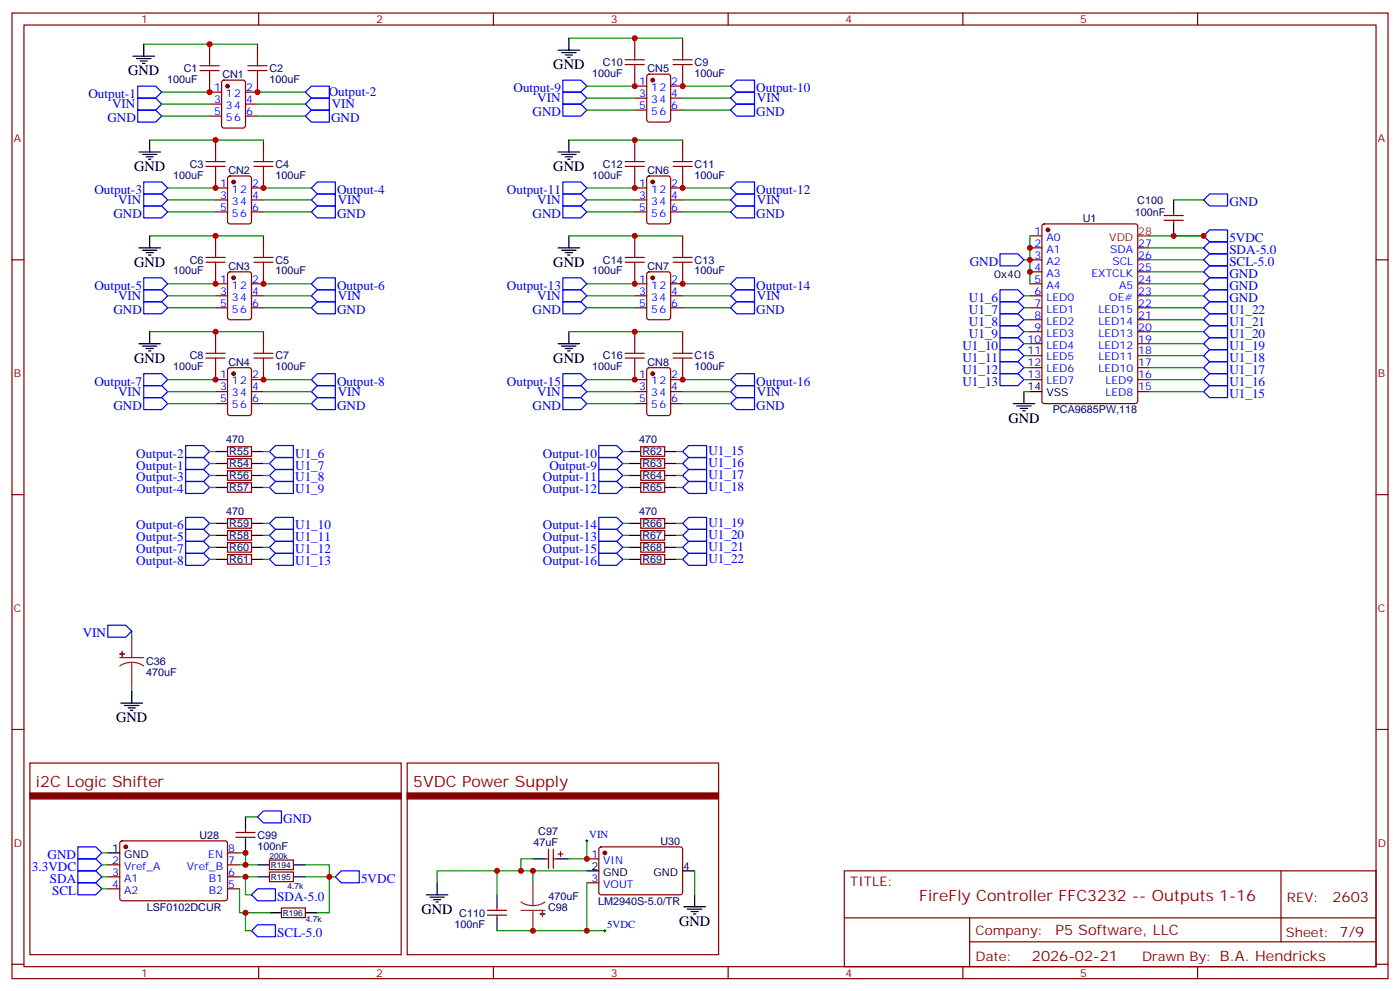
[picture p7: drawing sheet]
<svg xmlns="http://www.w3.org/2000/svg" width="412mm" height="292mm" viewBox="0 0 412 292" stroke-linecap="round" stroke-linejoin="round" font-family="sans-serif">
<g fill="none" stroke="#870000" stroke-width=".35">
<path d="M3.5 3.8h405.4v284.4h-405.4zM7.1 7.4h398.2v277.3h-398.2zM61.7 13v3.5M75.8 13v3.5M76.2 3.8v3.6M145.3 3.8v3.6M187 11.3v3.5M201.1 11.3v3.5M214.5 3.8v3.6M283.6 3.8v3.6M352.8 3.8v3.6M61.7 23.6v3.5h3.6"/>
<path d="M61.7 34.2h3.6M61.7 30.7h3.6M65.5 23.8l.5-.2h5.6l.7 .4v13l-.4 .7h-5.9l-.7-.5v-12.9zM72.3 34.2h3.5M72.3 30.7h3.5M75.8 23.6v3.5h-3.5M187 21.8v3.6h3.5M187 32.4h3.5M187 28.9h3.5M190.7 22l.5-.2h5.6l.7 .5 .1 12.9-.5 .7h-5.9l-.6-.4-.1-13zM197.6 32.4h3.5M197.6 28.9h3.5"/>
<path d="M201.1 21.8v3.6h-3.5M63.5 51.8v3.6h3.5M63.5 58.9h3.5M63.5 41.2v3.6M67.3 52l.4-.2h5.7l.6 .5 .1 12.9-.5 .7h-5.9l-.6-.4-.1-13zM74.1 58.9h3.5M77.6 51.8v3.6h-3.5M77.6 41.2v3.6M187 51.8v3.6h3.5M187 58.9h3.5M187 41.2v3.6M190.7 52l.5-.2h5.6l.7 .5 .1 12.9-.5 .7h-5.9l-.6-.4-.1-13z"/>
<path d="M197.6 58.9h3.5M201.1 51.8v3.6h-3.5M201.1 41.2v3.6M3.5 76.5h3.6M63.5 62.4h3.5M63.5 69.5v3.5M74.1 62.4h3.5M77.6 69.5v3.5M187 62.4h3.5M187 69.5v3.5M197.6 62.4h3.5M201.1 69.5v3.5"/>
<path d="M303.4 76.5h3.5M303.4 69.5h3.5M303.4 73h3.5M307.2 66.1l.4-.2h26.8l.7 .5v51.7l-.4 .7-27.1 .1-.6-.5-.1-51.8zM335.1 76.5h3.6M335.1 73h3.6M342.9 63.5h5.6M342.9 64.9h5.6M345.7 62.4v1.1M345.7 64.9v1M405.3 76.5h3.6M63.5 80v3.6h3.5"/>
<path d="M63.5 90.6h3.5M63.5 87.1h3.5M63.5 97.7v3.5M67.3 80.3l.4-.3h5.7l.6 .5 .1 13-.5 .6-5.9 .1-.6-.5-.1-12.9zM74.1 90.6h3.5M74.1 87.1h3.5M77.6 80v3.6h-3.5M77.6 97.7v3.5M187 80v3.6h3.5M187 90.6h3.5M187 87.1h3.5M187 97.7v3.5"/>
<path d="M190.7 80.3l.5-.3h5.6l.7 .5 .1 13-.5 .6-5.9 .1-.6-.5-.1-12.9zM197.6 90.6h3.5M197.6 87.1h3.5M201.1 80v3.6h-3.5M201.1 97.7v3.5M303.4 83.6h3.5M303.4 90.6h3.5M303.4 87.1h3.5M303.4 80h3.5M303.4 94.2h3.5M303.4 97.7h3.5M335.1 83.6h3.6"/>
<path d="M335.1 90.6h3.6M335.1 87.1h3.6M335.1 80h3.6M335.1 94.2h3.6M335.1 97.7h3.6M63.5 108.3v3.5h3.5M63.5 118.9h3.5M63.5 115.3h3.5M67.3 108.5l.4-.2h5.7l.6 .4 .1 13-.5 .6-5.9 .1-.6-.5-.1-12.9zM74.1 118.9h3.5M74.1 115.3h3.5M77.6 108.3v3.5h-3.5"/>
<path d="M187 108.3v3.5h3.5M187 118.9h3.5M187 115.3h3.5M190.7 108.5l.5-.2h5.6l.7 .4 .1 13-.5 .6-5.9 .1-.6-.5-.1-12.9zM197.6 118.9h3.5M197.6 115.3h3.5M201.1 108.3v3.5h-3.5M303.4 111.8h3.5M303.4 101.2h3.5M303.4 104.7h3.5M303.4 108.3h3.5M335.1 111.8h3.6"/>
<path d="M335.1 115.3h3.6M335.1 101.2h3.6M335.1 104.7h3.6M335.1 108.3h3.6M67 135.1h7.1v2.8h-7.1zM67 131.6h7.1v2.8h-7.1zM67 138.6h7.1v2.8h-7.1zM188.7 131.6h7.1v2.8h-7.1zM188.7 135.1h7.1v2.8h-7.1zM188.7 138.6h7.1v2.8h-7.1zM3.5 145.7h3.6M67 142.1h7.1v2.9h-7.1z"/>
<path d="M67 156.2h7.1v2.9h-7.1zM67 152.7h7.1v2.8h-7.1zM67 159.8h7.1v2.8h-7.1zM188.7 142.1h7.1v2.9h-7.1zM188.7 152.7h7.1v2.8h-7.1zM188.7 156.2h7.1v2.9h-7.1zM188.7 159.8h7.1v2.8h-7.1zM405.3 145.7h3.6M67 163.3h7.1v2.8h-7.1zM188.7 163.3h7.1v2.8h-7.1zM3.5 214.8h3.6M405.3 214.8h3.6"/>
<path d="M8.8 224.7h109.4v56.4h-109.4zM119.9 224.7h91.8v56.4h-91.8zM31.7 254.7h3.6M31.7 258.2h3.6M35.5 247.8l.5-.2 30.6 .1 .4 .6v16.5l-.7 .5-30.6-.1-.4-.7v-16.2zM67 254.7h3.6M67 258.2h3.6M67 251.1h3.6M69.5 245.1h5.6M69.5 246.6h5.6M72.3 244.1v1M72.3 246.6v1"/>
<path d="M79.4 253.3h7v2.8h-7zM79.4 256.8h7v2.8h-7zM160.5 252.9h1.1M161.6 250.1v5.6M163 252.9h1M163 250.1v5.6M164.4 251.5h1.4M165.1 250.8v1.4M172.9 252.9h3.5M172.9 260h3.5M176.6 249.6l.5-.2h23.6l.4 .7-.1 13-.6 .4-23.6-.1-.4-.6v-12.7zM248.7 256.4h156.6v28.3h-156.6z"/>
<path d="M377.3 256.5v20.8M31.7 261.7h3.6M67 261.7h3.6M82.9 267.4h7.1v2.8h-7.1zM143.6 268.1h5.6M143.6 269.5h5.6M146.4 267v1.1M146.4 269.5v1M248.7 270.3h156.5M285.6 277.3h119.6M285.6 270.3v14.1M3.5 284h3.6"/>
<path d="M76.2 284.7v3.5M145.3 284.7v3.5M214.5 284.7v3.5M283.6 284.7v3.5M352.8 284.7v3.5M405.3 284h3.6"/>
</g>
<g fill="#870000" stroke="#870000" stroke-width=".35">
<path d="M119.9 233.5h91.8v1.8h-91.8z"/>
<path d="M8.8 233.5h109.4v1.8h-109.4z"/>
<circle cx="67" cy="25.4" r=".53"/>
<circle cx="68.8" cy="53.6" r=".53"/>
<circle cx="68.8" cy="81.8" r=".53"/>
<circle cx="68.8" cy="110" r=".53"/>
<circle cx="192.3" cy="23.6" r=".53"/>
<circle cx="192.3" cy="53.6" r=".53"/>
<circle cx="192.3" cy="81.8" r=".53"/>
<circle cx="192.3" cy="110" r=".53"/>
<circle cx="308.7" cy="67.7" r=".53"/>
<circle cx="37" cy="249.4" r=".53"/>
<circle cx="178.2" cy="251.1" r=".53"/>
</g>
<g fill="none" stroke="#000" stroke-width=".35">
<path d="M39.2 16.5h6.3M40.2 17.3h4.2M41.3 18h2.1M42 18.7h.7M42.3 13v3.5M164.4 14.8h6.3M165.5 15.5h4.2M166.5 16.2h2.1M167.2 16.9h.7M167.6 11.3v3.5M40.9 44.8h6.4M42 45.5h4.2"/>
<path d="M43 46.2h2.2M43.7 46.9h.7M44.1 41.2v3.6M164.4 44.8h6.3M165.5 45.5h4.2M166.5 46.2h2.1M167.2 46.9h.7M167.6 41.2v3.6M345.7 58.9v3.5M40.9 73h6.4M42 73.7h4.2M43 74.4h2.2"/>
<path d="M43.7 75.1h.7M44.1 69.5v3.5M164.4 73h6.3M165.5 73.7h4.2M166.5 74.4h2.1M167.2 75.1h.7M167.6 69.5v3.5M345.7 65.9v3.6M44.1 97.7v3.5M167.6 97.7v3.5M40.9 101.2h6.4M42 101.9h4.2"/>
<path d="M43 102.6h2.2M43.7 103.3h.7M164.4 101.2h6.3M165.5 101.9h4.2M166.5 102.6h2.1M167.2 103.3h.7M298.4 118.9h6.4M299.5 119.6h4.2M301.6 115.3v3.6M303.4 115.3h3.5M63.5 136.5h3.5M63.5 133h3.5"/>
<path d="M74.1 136.5h3.5M74.1 133h3.5M185.2 136.5h3.5M185.2 133h3.5M195.8 136.5h3.5M195.8 133h3.5M300.6 120.3h2.1M301.3 121h.7M63.5 140h3.5M63.5 143.5h3.5M63.5 157.7h3.5M63.5 154.1h3.5"/>
<path d="M74.1 140h3.5M74.1 143.5h3.5M74.1 157.7h3.5M74.1 154.1h3.5M185.2 140h3.5M185.2 143.5h3.5M185.2 157.7h3.5M185.2 154.1h3.5M195.8 140h3.5M195.8 143.5h3.5M195.8 157.7h3.5M195.8 154.1h3.5"/>
<path d="M63.5 161.2h3.5M63.5 164.7h3.5M74.1 161.2h3.5M74.1 164.7h3.5M185.2 161.2h3.5M185.2 164.7h3.5M195.8 161.2h3.5M195.8 164.7h3.5M35.6 207h6.4M36.7 207.8h4.2M37.7 208.5h2.2M38.5 209.2h.7"/>
<path d="M38.8 203.5v3.5M31.7 251.1h3.6M72.3 240.6v3.5M72.3 247.6v3.5M75.8 254.7h3.6M75.8 258.2h3.6M86.4 254.7h3.6M86.4 258.2h3.6M128.8 260v3.5M157 252.9h3.5M164 252.9h3.6M172.9 256.4h3.5"/>
<path d="M201.1 256.4h3.5M79.4 268.8h3.5M90 268.8h3.5M125.6 263.5h6.3M126.6 264.2h4.3M127.7 264.9h2.1M128.4 265.6h.7M146.4 263.5v3.5M146.4 270.5v3.6M201.4 267h6.4M202.5 267.7h4.2M203.6 268.4h2.1"/>
<path d="M204.3 269.1h.7M204.6 263.5v3.5"/>
</g>
<path d="M335.1 69.5h3.6" fill="none" stroke="#f00" stroke-width=".35"/>
<g fill="none" stroke="#00f" stroke-width=".35">
<path d="M40.6 32.4h5.3l1.7 1.8-1.7 1.7h-5.3zM40.6 25.4h5.3l1.7 1.7-1.7 1.8h-5.3zM40.6 28.9h5.3l1.7 1.8-1.7 1.7h-5.3zM90 27.1l1.7-1.7h5.3v3.5h-5.3zM90 30.7l1.7-1.8h5.3v3.5h-5.3zM91.7 32.4h5.3v3.5h-5.3l-1.7-1.7zM165.8 30.7h5.3l1.8 1.7-1.8 1.8h-5.3zM165.8 23.6h5.3l1.8 1.8-1.8 1.7h-5.3zM165.8 27.1h5.3l1.8 1.8-1.8 1.8h-5.3zM217 30.7h5.2v3.5h-5.2l-1.8-1.8zM217 23.6h5.2v3.5h-5.2l-1.8-1.7zM217 27.1h5.2v3.6h-5.2l-1.8-1.8z"/>
<path d="M42.3 53.6h5.3l1.8 1.8-1.8 1.7h-5.3zM42.3 57.1h5.3l1.8 1.8-1.8 1.7h-5.3zM93.5 53.6h5.3v3.5h-5.3l-1.8-1.7zM93.5 57.1h5.3v3.5h-5.3l-1.8-1.7zM165.8 53.6h5.3l1.8 1.8-1.8 1.7h-5.3zM165.8 57.1h5.3l1.8 1.8-1.8 1.7h-5.3zM217 53.6h5.2v3.5h-5.2l-1.8-1.7zM217 57.1h5.2v3.5h-5.2l-1.8-1.7zM356.3 57.1h5.3v3.5h-5.3l-1.8-1.7zM42.3 60.6h5.3l1.8 1.8-1.8 1.8h-5.3zM93.5 60.6h5.3v3.6h-5.3l-1.8-1.8zM165.8 60.6h5.3l1.8 1.8-1.8 1.8h-5.3z"/>
<path d="M217 60.6h5.2v3.6h-5.2l-1.8-1.8zM294.6 74.8h5.3l1.7 1.7-1.7 1.8h-5.3zM354.5 69.5l1.8-1.8h5.3v3.5h-5.3zM356.3 71.2h5.3v3.6h-5.3l-1.8-1.8zM356.3 74.8h5.3v3.5h-5.3l-1.8-1.8zM356.3 78.3h5.3v3.5h-5.3l-1.8-1.8zM42.3 88.9h5.3l1.8 1.7-1.8 1.8h-5.3zM42.3 81.8h5.3l1.8 1.8-1.8 1.7h-5.3zM42.3 85.3h5.3l1.8 1.8-1.8 1.8h-5.3zM93.5 88.9h5.3v3.5h-5.3l-1.8-1.8zM93.5 81.8h5.3v3.5h-5.3l-1.8-1.7zM93.5 85.3h5.3v3.6h-5.3l-1.8-1.8z"/>
<path d="M165.8 88.9h5.3l1.8 1.7-1.8 1.8h-5.3zM165.8 81.8h5.3l1.8 1.8-1.8 1.7h-5.3zM165.8 85.3h5.3l1.8 1.8-1.8 1.8h-5.3zM217 88.9h5.2v3.5h-5.2l-1.8-1.8zM217 81.8h5.2v3.5h-5.2l-1.8-1.7zM217 85.3h5.2v3.6h-5.2l-1.8-1.8zM294.6 85.3h5.3l1.7 1.8-1.7 1.8h-5.3zM294.6 88.9h5.3l1.7 1.7-1.7 1.8h-5.3zM294.6 92.4h5.3l1.7 1.8-1.7 1.7h-5.3zM294.6 95.9h5.3l1.7 1.8-1.7 1.7h-5.3zM294.6 99.4h5.3l1.7 1.8-1.7 1.8h-5.3zM354.5 83.6l1.8-1.8h5.3v3.5h-5.3z"/>
<path d="M354.5 94.2l1.8-1.8h5.3v3.5h-5.3zM354.5 90.6l1.8-1.7h5.3v3.5h-5.3zM356.3 85.3h5.3v3.6h-5.3l-1.8-1.8zM356.3 95.9h5.3v3.5h-5.3l-1.8-1.7zM42.3 117.1h5.3l1.8 1.8-1.8 1.7h-5.3zM42.3 110h5.3l1.8 1.8-1.8 1.8h-5.3zM42.3 113.6h5.3l1.8 1.7-1.8 1.8h-5.3zM93.5 117.1h5.3v3.5h-5.3l-1.8-1.7zM93.5 110h5.3v3.6h-5.3l-1.8-1.8zM93.5 113.6h5.3v3.5h-5.3l-1.8-1.8zM165.8 117.1h5.3l1.8 1.8-1.8 1.7h-5.3zM165.8 110h5.3l1.8 1.8-1.8 1.8h-5.3z"/>
<path d="M165.8 113.6h5.3l1.8 1.7-1.8 1.8h-5.3zM217 117.1h5.2v3.5h-5.2l-1.8-1.7zM217 110h5.2v3.6h-5.2l-1.8-1.8zM217 113.6h5.2v3.5h-5.2l-1.8-1.8zM294.6 103h5.3l1.7 1.7-1.7 1.8h-5.3zM294.6 106.5h5.3l1.7 1.8-1.7 1.7h-5.3zM294.6 110h5.3l1.7 1.8-1.7 1.8h-5.3zM354.5 115.3l1.8-1.7h5.3v3.5h-5.3zM354.5 108.3l1.8-1.8h5.3v3.5h-5.3zM354.5 101.2l1.8-1.8h5.3v3.6h-5.3zM356.3 110h5.3v3.6h-5.3l-1.8-1.8zM356.3 103h5.3v3.5h-5.3l-1.8-1.8z"/>
<path d="M54.7 134.7h5.3l1.7 1.8-1.7 1.8h-5.3zM54.7 131.2h5.3l1.7 1.8-1.7 1.7h-5.3zM54.7 138.3h5.3l1.7 1.7-1.7 1.8h-5.3zM79.4 133l1.7-1.8h5.3v3.5h-5.3zM79.4 136.5l1.7-1.8h5.3v3.6h-5.3zM176.4 134.7h5.3l1.7 1.8-1.7 1.8h-5.3zM176.4 131.2h5.3l1.7 1.8-1.7 1.7h-5.3zM176.4 138.3h5.3l1.7 1.7-1.7 1.8h-5.3zM201.1 133l1.7-1.8h5.3v3.5h-5.3zM201.1 136.5l1.7-1.8h5.3v3.6h-5.3zM54.7 141.8h5.3l1.7 1.7-1.7 1.8h-5.3zM54.7 155.9h5.3l1.7 1.8-1.7 1.7h-5.3z"/>
<path d="M54.7 152.4h5.3l1.7 1.7-1.7 1.8h-5.3zM54.7 159.4h5.3l1.7 1.8-1.7 1.7h-5.3zM79.4 140l1.7-1.7h5.3v3.5h-5.3zM81.1 141.8h5.3v3.5h-5.3l-1.7-1.8zM81.1 152.4h5.3v3.5h-5.3l-1.7-1.8zM81.1 155.9h5.3v3.5h-5.3l-1.7-1.7zM176.4 141.8h5.3l1.7 1.7-1.7 1.8h-5.3zM176.4 155.9h5.3l1.7 1.8-1.7 1.7h-5.3zM176.4 152.4h5.3l1.7 1.7-1.7 1.8h-5.3zM176.4 159.4h5.3l1.7 1.8-1.7 1.7h-5.3zM201.1 140l1.7-1.7h5.3v3.5h-5.3zM201.1 154.1l1.7-1.7h5.3v3.5h-5.3z"/>
<path d="M201.1 157.7l1.7-1.8h5.3v3.5h-5.3zM202.8 141.8h5.3v3.5h-5.3l-1.7-1.8zM54.7 162.9h5.3l1.7 1.8-1.7 1.8h-5.3zM79.4 161.2l1.7-1.8h5.3v3.5h-5.3zM79.4 164.7l1.7-1.8h5.3v3.6h-5.3zM176.4 162.9h5.3l1.7 1.8-1.7 1.8h-5.3zM201.1 161.2l1.7-1.8h5.3v3.5h-5.3zM201.1 164.7l1.7-1.8h5.3v3.6h-5.3zM31.7 184.1h5.3l1.8 1.8-1.8 1.7h-5.3zM77.6 238.8h5.3v3.5h-5.3l-1.8-1.7zM22.9 249.4h5.3l1.8 1.7-1.8 1.8h-5.3zM22.9 252.9h5.3l1.8 1.8-1.8 1.7h-5.3z"/>
<path d="M22.9 256.4h5.3l1.8 1.8-1.8 1.8h-5.3zM22.9 260h5.3l1.8 1.7-1.8 1.8h-5.3zM100.5 256.4h5.3v3.6h-5.3l-1.7-1.8zM75.8 261.7h5.3v3.6h-5.3l-1.7-1.8zM75.8 272.3h5.3v3.5h-5.3l-1.7-1.7z"/>
</g>
<g fill="none" stroke="#008700" stroke-width=".35">
<path d="M42.3 13h33.5M167.6 11.3h33.5M47.6 34.2h14.1M47.6 27.1h14.1M47.6 30.7h14.1M75.8 34.2h14.2M75.8 27.1h14.2M75.8 30.7h14.2M172.9 25.4h14.1M172.9 32.4h14.1M172.9 28.9h14.1M201.1 25.4h14.1"/>
<path d="M201.1 32.4h14.1M201.1 28.9h14.1M44.1 41.2h33.5M49.4 58.9h14.1M49.4 55.4h14.1M77.6 58.9h14.1M77.6 55.4h14.1M167.6 41.2h33.5M172.9 55.4h14.1M172.9 58.9h14.1M201.1 55.4h14.1M201.1 58.9h14.1"/>
<path d="M345.7 58.9h8.8M44.1 69.5h33.5M49.4 62.4h14.1M77.6 62.4h14.1M167.6 69.5h33.5M172.9 62.4h14.1M201.1 62.4h14.1M301.6 76.5h1.8M303.4 69.5v14.1M338.7 76.5h15.8M338.7 73h15.8M338.7 69.5h15.8"/>
<path d="M44.1 97.7h33.5M49.4 87.1h14.1M49.4 83.6h14.1M49.4 90.6h14.1M77.6 87.1h14.1M77.6 83.6h14.1M77.6 90.6h14.1M167.6 97.7h33.5M172.9 83.6h14.1M172.9 87.1h14.1M172.9 90.6h14.1M201.1 83.6h14.1"/>
<path d="M201.1 87.1h14.1M201.1 90.6h14.1M301.6 87.1h1.8M301.6 90.6h1.8M301.6 94.2h1.8M301.6 97.7h1.8M338.7 87.1h15.8M338.7 80h15.8M338.7 83.6h15.8M338.7 90.6h15.8M338.7 94.2h15.8M338.7 97.7h15.8"/>
<path d="M49.4 115.3h14.1M49.4 111.8h14.1M49.4 118.9h14.1M77.6 115.3h14.1M77.6 111.8h14.1M77.6 118.9h14.1M172.9 111.8h14.1M172.9 115.3h14.1M172.9 118.9h14.1M201.1 111.8h14.1M201.1 115.3h14.1M201.1 118.9h14.1"/>
<path d="M301.6 115.3h1.8M301.6 101.2h1.8M301.6 104.7h1.8M301.6 108.3h1.8M301.6 111.8h1.8M338.7 115.3h15.8M338.7 101.2h15.8M338.7 104.7h15.8M338.7 108.3h15.8M338.7 111.8h15.8M61.7 133h1.8M61.7 136.5h1.8"/>
<path d="M77.6 133h1.8M77.6 136.5h1.8M183.4 133h1.8M183.4 136.5h1.8M199.3 133h1.8M199.3 136.5h1.8M61.7 140h1.8M61.7 143.5h1.8M61.7 154.1h1.8M61.7 157.7h1.8M77.6 140h1.8M77.6 143.5h1.8"/>
<path d="M77.6 154.1h1.8M77.6 157.7h1.8M183.4 140h1.8M183.4 143.5h1.8M183.4 154.1h1.8M183.4 157.7h1.8M199.3 140h1.8M199.3 143.5h1.8M199.3 154.1h1.8M199.3 157.7h1.8M61.7 161.2h1.8M61.7 164.7h1.8"/>
<path d="M77.6 161.2h1.8M77.6 164.7h1.8M183.4 161.2h1.8M183.4 164.7h1.8M199.3 161.2h1.8M199.3 164.7h1.8M38.8 185.9v1.7M38.8 201.8v1.7M30 258.2h1.7M30 254.7h1.7M30 251.1h1.7M70.6 251.1h1.7v3.6"/>
<path d="M70.6 258.2h5.2M70.6 254.7h5.2M72.3 258.2v5.3h1.8M72.3 240.6h3.5M90 254.7h7v14.1h-3.5M90 258.2h8.8M146.4 256.4v7.1M157 252.9h-3.5v3.5M157 256.4v3.6M172.9 247.6v5.3h-5.3M172.9 260v14.1h-26.5M172.9 256.4h-44.1v3.6"/>
<path d="M204.6 256.4v7.1M30 261.7h1.7M70.6 261.7v7.1h8.8M72.3 268.8v5.3h1.8M172.9 274.1h5.3"/>
</g>
<path d="M35.3 193.6h7M38.8 195.1l1.9 .2 1.6 .8M38.8 195.1l-1.8 .2-1.7 .8M38.8 187.6v6M38.8 195.1v6.7M157 260v6.7M153.5 265.6l1.6 .8 1.9 .3M153.5 268.1h7M157 268.1v6M160.5 265.6l-1.7 .8-1.8 .3" fill="none" stroke="#8c2424" stroke-width=".35"/>
<g fill="#8c2424" stroke="#8c2424" stroke-width=".35">
<path d="M159.1 269.1h1.4z"/>
<path d="M159.8 268.4v1.4z"/>
<path d="M35.3 192.6h1.4z"/>
<path d="M36 191.9v1.4z"/>
</g>
<path d="M172.5 247.6h.7M172.9 247.3v.7M177.8 274.1h.7M178.2 273.7v.7" fill="none" stroke="#000" stroke-width=".29"/>
<g fill="none" stroke="#a10000" stroke-width=".35">
<path d="M58.9 19.4h5.7M61.7 16.5v2.9M73 19.4h5.7M75.8 16.5v2.9M184.1 17.6h5.7M184.1 19h5.7M187 14.8v2.8M187 19v2.8M198.3 17.6h5.6M198.3 19h5.6M201.1 14.8v2.8M201.1 19v2.8"/>
<path d="M58.9 20.8h5.7M61.7 20.8v2.8M73 20.8h5.7M75.8 20.8v2.8M60.7 47.6h5.6M60.7 49h5.6M63.5 44.8v2.8M63.5 49v2.8M74.8 47.6h5.6M74.8 49h5.6M77.6 44.8v2.8M77.6 49v2.8"/>
<path d="M184.1 47.6h5.7M184.1 49h5.7M187 44.8v2.8M187 49v2.8M198.3 47.6h5.6M198.3 49h5.6M201.1 44.8v2.8M201.1 49v2.8M60.7 75.8h5.6M60.7 77.2h5.6M63.5 73v2.8M63.5 77.2v2.8"/>
<path d="M74.8 75.8h5.6M74.8 77.2h5.6M77.6 73v2.8M77.6 77.2v2.8M184.1 75.8h5.7M184.1 77.2h5.7M187 73v2.8M187 77.2v2.8M198.3 75.8h5.6M198.3 77.2h5.6M201.1 73v2.8M201.1 77.2v2.8"/>
<path d="M60.7 104h5.6M60.7 105.4h5.6M63.5 101.2v2.8M63.5 105.4v2.9M74.8 104h5.6M74.8 105.4h5.6M77.6 101.2v2.8M77.6 105.4v2.9M184.1 104h5.7M184.1 105.4h5.7M187 101.2v2.8M187 105.4v2.9"/>
<path d="M198.3 104h5.6M198.3 105.4h5.6M201.1 101.2v2.8M201.1 105.4v2.9"/>
</g>
<g fill="#c00">
<circle cx="303.4" cy="73" r=".88"/>
<circle cx="303.4" cy="76.5" r=".88"/>
<circle cx="303.4" cy="80" r=".88"/>
<circle cx="72.3" cy="268.8" r=".88"/>
<circle cx="72.3" cy="258.2" r=".88"/>
<circle cx="72.3" cy="254.7" r=".88"/>
<circle cx="72.3" cy="251.1" r=".88"/>
<circle cx="97" cy="258.2" r=".88"/>
<circle cx="354.5" cy="69.5" r=".88"/>
<circle cx="345.7" cy="69.5" r=".88"/>
<circle cx="172.9" cy="252.9" r=".88"/>
<circle cx="157" cy="274.1" r=".88"/>
<circle cx="172.9" cy="274.1" r=".88"/>
<circle cx="153.5" cy="256.4" r=".88"/>
<circle cx="157" cy="256.4" r=".88"/>
<circle cx="146.4" cy="256.4" r=".88"/>
<circle cx="61.7" cy="27.1" r=".88"/>
<circle cx="75.8" cy="27.1" r=".88"/>
<circle cx="61.7" cy="13" r=".88"/>
<circle cx="63.5" cy="55.4" r=".88"/>
<circle cx="77.6" cy="55.4" r=".88"/>
<circle cx="63.5" cy="41.2" r=".88"/>
<circle cx="77.6" cy="83.6" r=".88"/>
<circle cx="63.5" cy="69.5" r=".88"/>
<circle cx="63.5" cy="83.6" r=".88"/>
<circle cx="63.5" cy="97.7" r=".88"/>
<circle cx="63.5" cy="111.8" r=".88"/>
<circle cx="77.6" cy="111.8" r=".88"/>
<circle cx="187" cy="11.3" r=".88"/>
<circle cx="187" cy="25.4" r=".88"/>
<circle cx="201.1" cy="25.4" r=".88"/>
<circle cx="187" cy="41.2" r=".88"/>
<circle cx="187" cy="55.4" r=".88"/>
<circle cx="201.1" cy="55.4" r=".88"/>
<circle cx="187" cy="69.5" r=".88"/>
<circle cx="187" cy="83.6" r=".88"/>
<circle cx="201.1" cy="83.6" r=".88"/>
<circle cx="187" cy="97.7" r=".88"/>
<circle cx="187" cy="111.8" r=".88"/>
<circle cx="201.1" cy="111.8" r=".88"/>
</g>
<g font-size="4.6" fill="#800">
<text x="10.6" y="231.7">i2C Logic Shifter</text>
<text x="121.7" y="231.7">5VDC Power Supply</text>
<text x="270.8" y="265.5">FireFly Controller FFC3232 -- Outputs 1-16</text>
</g>
<g font-size="4.2">
<text x="37.7" y="22.2">GND</text>
<text x="163" y="20.4">GND</text>
<text x="39.5" y="50.4">GND</text>
<text x="163" y="50.4">GND</text>
<text x="39.5" y="78.6">GND</text>
<text x="163" y="78.6">GND</text>
<text x="39.5" y="106.9">GND</text>
<text x="163" y="106.9">GND</text>
<text x="297" y="124.5">GND</text>
<text x="34.2" y="212.7">GND</text>
<text x="124.2" y="269.1">GND</text>
<text x="200" y="272.7">GND</text>
</g>
<g font-size="4.2" fill="#800">
<text x="392.5" y="265.7">2603</text>
<text x="310.9" y="275.3">P5 Software, LLC</text>
<text x="304" y="283.1">2026-02-21</text>
</g>
<g font-size="3.9" fill="#00f">
<text x="26" y="28.9">Output-1</text>
<text x="96.9" y="28.4">Output-2</text>
<text x="151.3" y="27.1">Output-9</text>
<text x="222.8" y="27.1">Output-10</text>
<text x="31.7" y="35.9">GND</text>
<text x="33" y="31.9">VIN</text>
<text x="97.5" y="35.9">GND</text>
<text x="97.7" y="31.9">VIN</text>
<text x="156.9" y="34.2">GND</text>
<text x="158.2" y="30.1">VIN</text>
<text x="222.8" y="34.2">GND</text>
<text x="223" y="30.1">VIN</text>
<text x="27.8" y="57.1">Output-3</text>
<text x="99.3" y="57.1">Output-4</text>
<text x="149.3" y="57.1">Output-11</text>
<text x="222.8" y="57.1">Output-12</text>
<text x="33.4" y="64.2">GND</text>
<text x="34.8" y="60.1">VIN</text>
<text x="99.3" y="64.2">GND</text>
<text x="99.5" y="60.1">VIN</text>
<text x="156.9" y="64.2">GND</text>
<text x="158.2" y="60.1">VIN</text>
<text x="222.8" y="64.2">GND</text>
<text x="223" y="60.1">VIN</text>
<text x="362.1" y="60.6">GND</text>
<text x="362.1" y="71.2">5VDC</text>
<text x="362.1" y="74.8">SDA-5.0</text>
<text x="285.7" y="78.3">GND</text>
<text x="362.1" y="78.3">SCL-5.0</text>
<text x="362.1" y="81.8">GND</text>
<text x="27.8" y="85.3">Output-5</text>
<text x="34.8" y="88.3">VIN</text>
<text x="99.3" y="85.3">Output-6</text>
<text x="99.5" y="88.3">VIN</text>
<text x="149.3" y="85.3">Output-13</text>
<text x="158.2" y="88.3">VIN</text>
<text x="222.8" y="85.3">Output-14</text>
<text x="223" y="88.3">VIN</text>
<text x="285.4" y="88.9">U1_6</text>
<text x="362.1" y="88.9">GND</text>
<text x="362.1" y="85.3">GND</text>
<text x="33.4" y="92.4">GND</text>
<text x="99.3" y="92.4">GND</text>
<text x="156.9" y="92.4">GND</text>
<text x="222.8" y="92.4">GND</text>
<text x="285.4" y="92.4">U1_7</text>
<text x="285.4" y="95.9">U1_8</text>
<text x="362.1" y="95.9">U1_21</text>
<text x="362.1" y="92.4">U1_22</text>
<text x="285.4" y="99.4">U1_9</text>
<text x="362.1" y="99.4">U1_20</text>
<text x="283.5" y="103">U1_10</text>
<text x="283.5" y="106.5">U1_11</text>
<text x="362.1" y="106.5">U1_18</text>
<text x="362.1" y="103">U1_19</text>
<text x="27.8" y="113.6">Output-7</text>
<text x="99.3" y="113.6">Output-8</text>
<text x="149.3" y="113.6">Output-15</text>
<text x="222.8" y="113.6">Output-16</text>
<text x="283.5" y="110">U1_12</text>
<text x="283.5" y="113.6">U1_13</text>
<text x="362.1" y="113.6">U1_16</text>
<text x="362.1" y="110">U1_17</text>
<text x="34.8" y="116.6">VIN</text>
<text x="99.5" y="116.6">VIN</text>
<text x="158.2" y="116.6">VIN</text>
<text x="223" y="116.6">VIN</text>
<text x="362.1" y="117.1">U1_15</text>
<text x="33.4" y="120.6">GND</text>
<text x="99.3" y="120.6">GND</text>
<text x="156.9" y="120.6">GND</text>
<text x="222.8" y="120.6">GND</text>
<text x="40.1" y="134.7">Output-2</text>
<text x="87" y="134.7">U1_6</text>
<text x="159.9" y="134.7">Output-10</text>
<text x="208.7" y="134">U1_15</text>
<text x="208.7" y="137.5">U1_16</text>
<text x="40.1" y="138.3">Output-1</text>
<text x="40.1" y="141.8">Output-3</text>
<text x="87" y="138.3">U1_7</text>
<text x="87" y="141.8">U1_8</text>
<text x="159.9" y="141.8">Output-11</text>
<text x="161.9" y="138.3">Output-9</text>
<text x="208.7" y="141.1">U1_17</text>
<text x="40.1" y="145.3">Output-4</text>
<text x="87" y="145.3">U1_9</text>
<text x="159.9" y="145.3">Output-12</text>
<text x="208.7" y="144.6">U1_18</text>
<text x="40.1" y="155.9">Output-6</text>
<text x="87" y="155.9">U1_10</text>
<text x="159.9" y="155.9">Output-14</text>
<text x="208.7" y="155.2">U1_19</text>
<text x="40.1" y="159.4">Output-5</text>
<text x="87" y="159.4">U1_11</text>
<text x="159.9" y="159.4">Output-13</text>
<text x="208.7" y="158.7">U1_20</text>
<text x="40.1" y="162.9">Output-7</text>
<text x="40.1" y="166.5">Output-8</text>
<text x="87" y="162.9">U1_12</text>
<text x="87" y="166.5">U1_13</text>
<text x="159.9" y="162.9">Output-15</text>
<text x="159.9" y="166.5">Output-16</text>
<text x="208.7" y="162.2">U1_21</text>
<text x="208.7" y="165.8">U1_22</text>
<text x="24.4" y="187.6">VIN</text>
<text x="83.4" y="242.3">GND</text>
<text x="9.4" y="256.4">3.3VDC</text>
<text x="14" y="252.9">GND</text>
<text x="14.7" y="260">SDA</text>
<text x="15.3" y="263.5">SCL</text>
<text x="106.4" y="260">5VDC</text>
<text x="81.7" y="265.3">SDA-5.0</text>
<text x="81.7" y="275.8">SCL-5.0</text>
</g>
<g font-size="3.9" fill="#800">
<text x="250.5" y="261">TITLE:</text>
<text x="379.1" y="265.7">REV:</text>
<text x="287.4" y="275.2">Company:</text>
<text x="378.7" y="275.8">Sheet: 7/9</text>
<text x="287.4" y="282.9">Date:</text>
<text x="336.4" y="283">Drawn By: B.A. Hendricks</text>
</g>
<g font-size="3.2" fill="#800">
<text x="41.6" y="6.8">1</text>
<text x="110.8" y="6.8">2</text>
<text x="179.9" y="6.8">3</text>
<text x="249.1" y="6.8">4</text>
<text x="318.2" y="6.8">5</text>
<text x="4.1" y="41.9">A</text>
<text x="405.9" y="41.9">A</text>
<text x="4.1" y="111.1">B</text>
<text x="405.9" y="111.1">B</text>
<text x="4.1" y="180.2">C</text>
<text x="405.9" y="180.2">C</text>
<text x="4.1" y="249.4">D</text>
<text x="405.9" y="249.4">D</text>
<text x="41.6" y="287.7">1</text>
<text x="110.8" y="287.7">2</text>
<text x="179.9" y="287.7">3</text>
<text x="249.1" y="287.7">4</text>
<text x="318.2" y="287.7">5</text>
</g>
<g font-size="3.2" fill="#000080">
<text x="54.2" y="21.2">C1</text>
<text x="65.5" y="23">CN1</text>
<text x="79.4" y="21.2">C2</text>
<text x="174.4" y="22.6">100uF</text>
<text x="177.6" y="19.4">C10</text>
<text x="190.7" y="21.3">CN5</text>
<text x="204.6" y="22.6">100uF</text>
<text x="204.6" y="19.4">C9</text>
<text x="49.2" y="24.4">100uF</text>
<text x="79.4" y="24.4">100uF</text>
<text x="51" y="52.6">100uF</text>
<text x="55.9" y="49.4">C3</text>
<text x="67.3" y="51.2">CN2</text>
<text x="81.1" y="52.6">100uF</text>
<text x="81.1" y="49.4">C4</text>
<text x="174.4" y="52.6">100uF</text>
<text x="177.6" y="49.4">C12</text>
<text x="190.7" y="51.2">CN6</text>
<text x="204.6" y="52.6">100uF</text>
<text x="204.6" y="49.4">C11</text>
<text x="318.9" y="65.2">U1</text>
<text x="334.3" y="63.6">100nF</text>
<text x="335" y="60">C100</text>
<text x="55.9" y="77.6">C6</text>
<text x="81.1" y="77.6">C5</text>
<text x="177.6" y="77.6">C14</text>
<text x="204.6" y="77.6">C13</text>
<text x="51" y="80.8">100uF</text>
<text x="67.3" y="79.5">CN3</text>
<text x="81.1" y="80.8">100uF</text>
<text x="174.4" y="80.8">100uF</text>
<text x="190.7" y="79.5">CN7</text>
<text x="204.6" y="80.8">100uF</text>
<text x="55.9" y="105.8">C8</text>
<text x="67.3" y="107.7">CN4</text>
<text x="81.1" y="105.8">C7</text>
<text x="177.6" y="105.8">C16</text>
<text x="190.7" y="107.7">CN8</text>
<text x="204.6" y="105.8">C15</text>
<text x="51" y="109">100uF</text>
<text x="81.1" y="109">100uF</text>
<text x="174.4" y="109">100uF</text>
<text x="204.6" y="109">100uF</text>
<text x="310.1" y="121.8">PCA9685PW,118</text>
<text x="66.6" y="130.6">470</text>
<text x="188.3" y="130.6">470</text>
<text x="67.5" y="137.6">R54</text>
<text x="67.5" y="134.1">R55</text>
<text x="189.2" y="134.1">R62</text>
<text x="189.2" y="137.6">R63</text>
<text x="67.5" y="141.2">R56</text>
<text x="189.2" y="141.2">R64</text>
<text x="67.5" y="144.7">R57</text>
<text x="189.2" y="144.7">R65</text>
<text x="66.6" y="151.7">470</text>
<text x="67.5" y="155.3">R59</text>
<text x="188.3" y="151.7">470</text>
<text x="189.2" y="155.3">R66</text>
<text x="67.5" y="158.8">R58</text>
<text x="189.2" y="158.8">R67</text>
<text x="67.5" y="162.3">R60</text>
<text x="67.5" y="165.9">R61</text>
<text x="189.2" y="162.3">R68</text>
<text x="189.2" y="165.9">R69</text>
<text x="43" y="195.8">C36</text>
<text x="43" y="198.9">470uF</text>
<text x="158.6" y="245.9">C97</text>
<text x="58.7" y="247">U28</text>
<text x="75.8" y="250.3">100nF</text>
<text x="75.9" y="247">C99</text>
<text x="157.1" y="249">47uF</text>
<text x="194.5" y="248.8">U30</text>
<text x="43.2" y="268.1">LSF0102DCUR</text>
<text x="135.3" y="270">C110</text>
<text x="161.4" y="268.3">C98</text>
<text x="161.6" y="265.1">470uF</text>
<text x="176.2" y="266.4">LM2940S-5.0/TR</text>
<text x="133.9" y="273.1">100nF</text>
</g>
<g font-size="3.2" fill="#00f">
<text x="63.1" y="26.8">1</text>
<text x="66.6" y="28.5">12</text>
<text x="72.5" y="26.8">2</text>
<text x="188.3" y="25">1</text>
<text x="188.3" y="28.5">3</text>
<text x="191.8" y="26.8">12</text>
<text x="197.7" y="28.5">4</text>
<text x="197.7" y="25">2</text>
<text x="63.1" y="30.3">3</text>
<text x="63.1" y="33.8">5</text>
<text x="66.6" y="32.1">34</text>
<text x="66.6" y="35.6">56</text>
<text x="72.5" y="33.8">6</text>
<text x="72.5" y="30.3">4</text>
<text x="188.3" y="32.1">5</text>
<text x="191.8" y="30.3">34</text>
<text x="191.8" y="33.8">56</text>
<text x="197.7" y="32.1">6</text>
<text x="64.8" y="55">1</text>
<text x="64.8" y="58.5">3</text>
<text x="68.3" y="56.8">12</text>
<text x="74.3" y="58.5">4</text>
<text x="74.3" y="55">2</text>
<text x="188.3" y="55">1</text>
<text x="188.3" y="58.5">3</text>
<text x="191.8" y="56.8">12</text>
<text x="197.7" y="58.5">4</text>
<text x="197.7" y="55">2</text>
<text x="64.8" y="62.1">5</text>
<text x="68.3" y="60.3">34</text>
<text x="68.3" y="63.8">56</text>
<text x="74.3" y="62.1">6</text>
<text x="188.3" y="62.1">5</text>
<text x="191.8" y="60.3">34</text>
<text x="191.8" y="63.8">56</text>
<text x="197.7" y="62.1">6</text>
<text x="304.7" y="69.1">1</text>
<text x="308.2" y="70.9">A0</text>
<text x="304.7" y="72.6">2</text>
<text x="304.7" y="76.2">3</text>
<text x="308.2" y="74.4">A1</text>
<text x="308.2" y="77.9">A2</text>
<text x="327.1" y="74.4">SDA</text>
<text x="327.7" y="77.9">SCL</text>
<text x="335.3" y="76.2">26</text>
<text x="335.3" y="72.6">27</text>
<text x="64.8" y="83.2">1</text>
<text x="74.3" y="83.2">2</text>
<text x="188.3" y="83.2">1</text>
<text x="197.7" y="83.2">2</text>
<text x="304.7" y="79.7">4</text>
<text x="304.7" y="83.2">5</text>
<text x="308.2" y="81.5">A3</text>
<text x="321.5" y="81.5">EXTCLK</text>
<text x="335.3" y="83.2">24</text>
<text x="335.3" y="79.7">25</text>
<text x="64.8" y="86.7">3</text>
<text x="68.3" y="85">12</text>
<text x="68.3" y="88.5">34</text>
<text x="74.3" y="86.7">4</text>
<text x="188.3" y="86.7">3</text>
<text x="191.8" y="85">12</text>
<text x="191.8" y="88.5">34</text>
<text x="197.7" y="86.7">4</text>
<text x="304.7" y="86.7">6</text>
<text x="308.2" y="85">A4</text>
<text x="308.2" y="88.5">LED0</text>
<text x="326.7" y="88.5">OE#</text>
<text x="329.6" y="85">A5</text>
<text x="335.3" y="86.7">23</text>
<text x="64.8" y="90.3">5</text>
<text x="68.3" y="92">56</text>
<text x="74.3" y="90.3">6</text>
<text x="188.3" y="90.3">5</text>
<text x="191.8" y="92">56</text>
<text x="197.7" y="90.3">6</text>
<text x="304.7" y="90.3">7</text>
<text x="304.7" y="93.8">8</text>
<text x="308.2" y="92">LED1</text>
<text x="308.2" y="95.6">LED2</text>
<text x="323.6" y="95.6">LED14</text>
<text x="323.6" y="92">LED15</text>
<text x="335.3" y="93.8">21</text>
<text x="335.3" y="90.3">22</text>
<text x="302.7" y="100.9">10</text>
<text x="304.7" y="97.3">9</text>
<text x="308.2" y="99.1">LED3</text>
<text x="323.6" y="99.1">LED13</text>
<text x="335.3" y="100.9">19</text>
<text x="335.3" y="97.3">20</text>
<text x="302.7" y="104.4">11</text>
<text x="302.7" y="107.9">12</text>
<text x="308.2" y="102.6">LED4</text>
<text x="308.2" y="106.2">LED5</text>
<text x="323.6" y="106.2">LED11</text>
<text x="323.6" y="102.6">LED12</text>
<text x="335.3" y="107.9">17</text>
<text x="335.3" y="104.4">18</text>
<text x="64.8" y="111.4">1</text>
<text x="68.3" y="113.2">12</text>
<text x="74.3" y="111.4">2</text>
<text x="188.3" y="111.4">1</text>
<text x="191.8" y="113.2">12</text>
<text x="197.7" y="111.4">2</text>
<text x="302.7" y="111.4">13</text>
<text x="308.2" y="109.7">LED6</text>
<text x="308.2" y="113.2">LED7</text>
<text x="323.6" y="109.7">LED10</text>
<text x="325.6" y="113.2">LED9</text>
<text x="335.3" y="111.4">16</text>
<text x="64.8" y="115">3</text>
<text x="64.8" y="118.5">5</text>
<text x="68.3" y="116.7">34</text>
<text x="74.3" y="118.5">6</text>
<text x="74.3" y="115">4</text>
<text x="188.3" y="115">3</text>
<text x="188.3" y="118.5">5</text>
<text x="191.8" y="116.7">34</text>
<text x="197.7" y="118.5">6</text>
<text x="197.7" y="115">4</text>
<text x="325.6" y="116.7">LED8</text>
<text x="335.3" y="115">15</text>
<text x="68.3" y="120.3">56</text>
<text x="191.8" y="120.3">56</text>
<text x="67.2" y="250.8">8</text>
<text x="173.6" y="246.7">VIN</text>
<text x="33.1" y="254.3">2</text>
<text x="33.1" y="257.8">3</text>
<text x="36.6" y="256.1">Vref_A</text>
<text x="55" y="256.1">Vref_B</text>
<text x="61.3" y="252.6">EN</text>
<text x="67.2" y="257.8">6</text>
<text x="67.2" y="254.3">7</text>
<text x="174.2" y="252.6">1</text>
<text x="177.7" y="254.3">VIN</text>
<text x="33.1" y="261.4">4</text>
<text x="36.6" y="259.6">A1</text>
<text x="36.6" y="263.1">A2</text>
<text x="61.5" y="263.1">B2</text>
<text x="61.5" y="259.6">B1</text>
<text x="67.2" y="261.4">5</text>
<text x="174.2" y="259.6">3</text>
<text x="177.7" y="261.4">VOUT</text>
<text x="178.9" y="273.2">5VDC</text>
</g>
<g font-size="3.2" fill="#f00">
<text x="326.8" y="70.9">VDD</text>
<text x="335.3" y="69.1">28</text>
</g>
<g font-size="3.2">
<text x="292.8" y="81.8">0x40</text>
<text x="302.7" y="115">14</text>
<text x="308.2" y="116.7">VSS</text>
<text x="33.1" y="250.8">1</text>
<text x="36.6" y="252.6">GND</text>
<text x="174.2" y="256.1">2</text>
<text x="177.7" y="257.8">GND</text>
<text x="192.5" y="257.8">GND</text>
<text x="201.3" y="256.1">4</text>
</g>
<g font-size="2.5" fill="#000080">
<text x="79.4" y="252.9">200k</text>
<text x="79.8" y="255.6">R194</text>
<text x="79.8" y="259">R195</text>
<text x="84.7" y="261.7">4.7k</text>
<text x="83.3" y="269.6">R196</text>
<text x="90.1" y="271.4">4.7k</text>
</g>
</svg>
